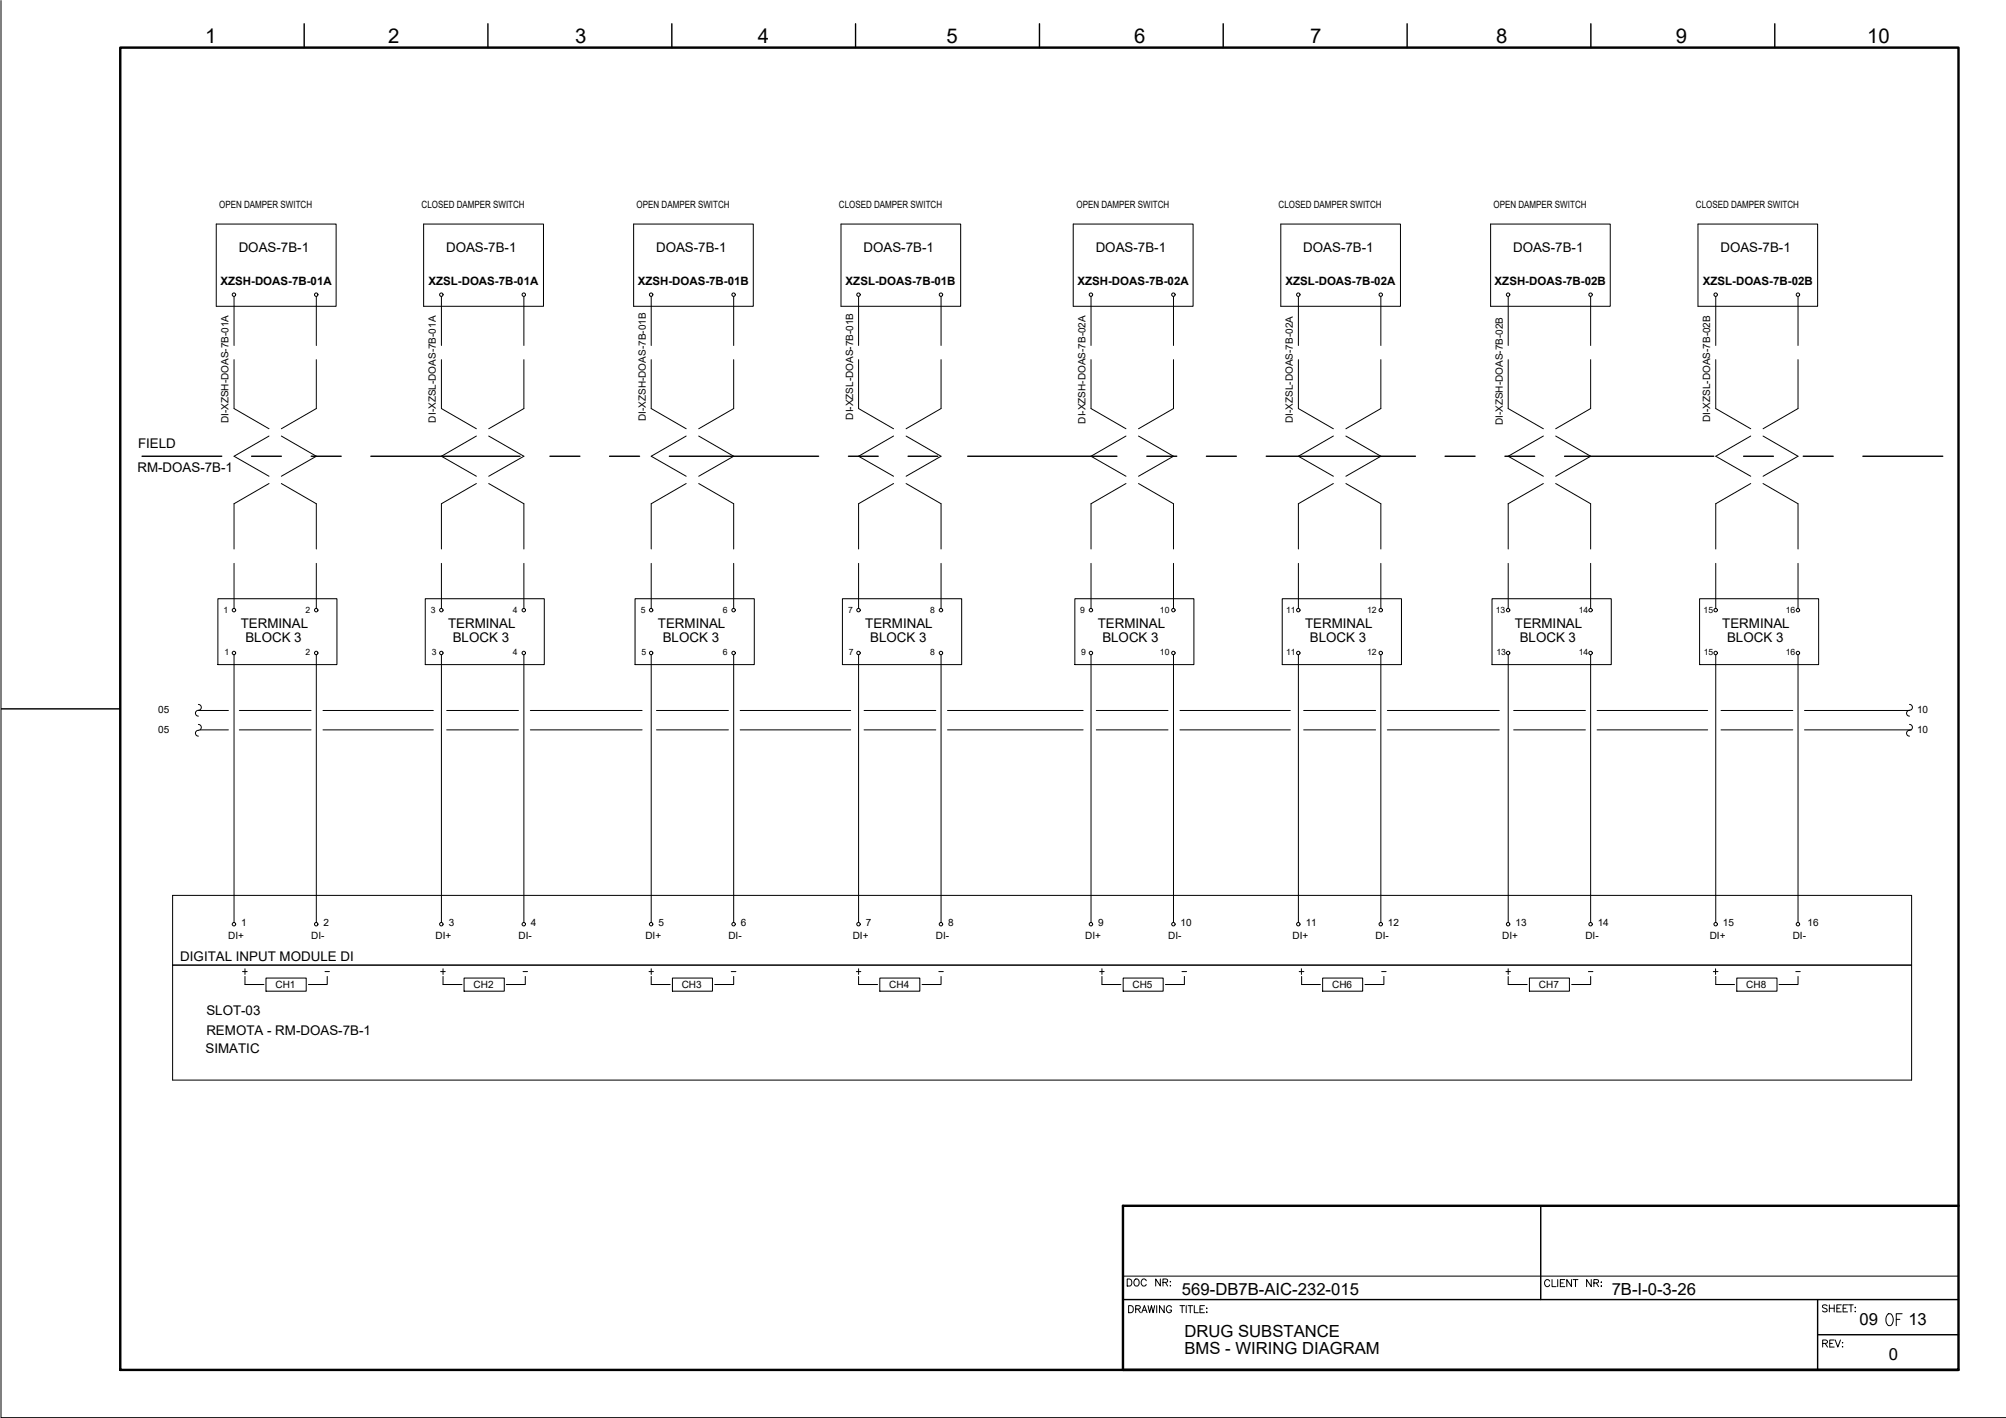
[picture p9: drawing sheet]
<svg xmlns="http://www.w3.org/2000/svg" width="420mm" height="297mm" viewBox="0 0 420 297" stroke-linecap="round" stroke-linejoin="round" font-family="sans-serif">
<!-- layer: G-TTLB-TTLB -->
<path d="M25.2 10h385v277h-385z" fill="none" stroke="#000" stroke-width=".51"/>
<!-- layer: G-TTLB-OTLN -->
<path d="M.3 297h419.9" fill="none" stroke="#000" stroke-width=".21"/>
<!-- layer: G-TTLB-INDX -->
<path d="M63.7 5v5M102.2 5v5M140.7 5v5M179.2 5v5M217.7 5v5M256.2 5v5M294.7 5v5M333.2 5v5M371.7 5v5M.3 148.5h24.9" fill="none" stroke="#000" stroke-width=".3"/>
<!-- layer: LGSP IA4$0$LG_PLOT -->
<path d="M235.2 287h175" fill="none" stroke="#000" stroke-width=".51"/>
<!-- layer: LG_PLOT -->
<g fill="none" stroke="#000" stroke-width=".21">
<path d="M236.4 273.5h.5a.81 .81 0 0 1 .5 .7 .81 .81 0 0 1-.5 .8h-.5zM237.9 274.2l.8-.1 .1-.2v-.3l-.9-.1v1.5M238.3 274.2l.5 .8M239.1 275l.6-1.5 .5 1.5M239.4 274.5h.6M240.5 273.5l.3 1.5 .4-1.5 .3 1.5 .4-1.5M242.3 273.5v1.5M243.8 273.5v1.5l-.9-1.5v1.5M245.4 273.8a.55 .55 0 0 0-.7-.3 .55 .55 0 0 0-.4 .6v.3a.53 .53 0 0 0 .5 .6 .53 .53 0 0 0 .6-.6h-.4M247.1 273.5h1M247.6 273.5v1.5M248.5 273.5v1.5"/>
<path d="M248.8 273.5h1M249.3 273.5v1.5M250.1 273.5v1.5h.9M251.3 274.2h.6M252.3 273.5h-1v1.5h1M252.7 274.1h.1zM252.7 274.9h.1zM324.6 268.4a.55 .55 0 0 0-.6-.4 .55 .55 0 0 0-.5 .6v.4a.54 .54 0 0 0 .5 .5 .54 .54 0 0 0 .6-.4M325.1 268v1.5h.8M326.3 268v1.5M326.8 268.8h.6M327.7 268h-.9v1.5h.9"/>
<path d="M329.1 268v1.5l-.9-1.5v1.5M329.5 268h1M330 268v1.5M333.3 268v1.5l-1-1.5v1.5M333.8 268.8l.9-.1 .1-.5-1-.2v1.5M334.3 268.8l.5 .7M335.3 268.6h.1zM335.3 269.4h.1zM382.7 273.5a.54 .54 0 0 0-.5-.2 .54 .54 0 0 0-.5 .4l.1 .2 .8 .3 .1 .4a.63 .63 0 0 1-1 0M383.2 273.3v1.5M383.2 274.1h1M384.2 273.3v1.5"/>
<path d="M384.7 274.1h.6M385.7 273.3h-1v1.5h1M386 274.1h.6M387 273.3h-1v1.5h1M387.2 273.3h1M387.7 273.3v1.5M388.5 274.7h.2zM388.6 273.8v.2zM381.8 281.4l.8-.1 .2-.3-.4-.3h-.6v1.5M382.3 281.4l.5 .8M383.2 281.4h.6M384.2 280.7h-1v1.5h1"/>
<path d="M384.4 280.7l.5 1.5 .6-1.5M385.9 281.2v.1zM385.9 282.1v.1z"/>
</g>
<!-- layer: LGSP IA4$0$LG_PLOT -->
<path d="M322.7 252.6v19.6M235.2 272.2h175M380.7 279.6h29.5M380.7 272.2v14.8" fill="none" stroke="#000" stroke-width=".3"/>
<!-- layer: LG_PLOT -->
<path d="M410.2 252.6h-175v34.4" fill="none" stroke="#000" stroke-width=".51"/>
<!-- layer: LGSP IA4$0$LG_PLOT -->
<path d="M235.2 267.3h175" fill="none" stroke="#000" stroke-width=".21"/>
<!-- layer: I_LIMIT_LINE -->
<g fill="none" stroke="#000" stroke-width=".3">
<path d="M29.8 95.6h16.6M52.7 95.6h6.2M65.2 95.6h6.3M77.7 95.6h31.2M115.2 95.6h6.3M127.7 95.6h6.2M140.2 95.6h31.3M177.7 95.6h6.2M190.2 95.6h6.2M202.7 95.6h31.2M240.2 95.6h6.3M252.7 95.6h6.3"/>
<path d="M265.2 95.6h31.3M302.7 95.6h6.2M315.2 95.6h6.2M327.7 95.6h31.2M365.2 95.6h6.2M377.7 95.6h6.3M390.2 95.6h16.7"/>
</g>
<!-- layer: 0 -->
<g fill="none" stroke="#000" stroke-width=".21">
<path d="M.2 .1v296.9h420M41.6 148.8h6.2M41.9 152.9h5.9M50.1 148.8h15.1M50.1 152.9h15.1M67.6 148.8h23.2M67.6 152.9h23.2M93.6 148.8h15M93.6 152.9h15M111.1 148.8h23.4M111.1 152.9h23.4M137.5 148.8h15.1"/>
<path d="M137.5 152.9h15.1M155 148.8h23.2M155 152.9h23.2M181 148.8h15M181 152.9h15M198.5 148.8h28.4M198.5 152.9h28.4M229.6 148.8h15M229.6 152.9h15M247.1 148.8h23.2M247.1 152.9h23.2M273.1 148.8h15"/>
<path d="M273.1 152.9h15M290.6 148.8h23.4M290.6 152.9h23.4M317 148.8h15.1M317 152.9h15.1M334.5 148.8h23.2M334.5 152.9h23.2M360.5 148.8h15M360.5 152.9h15M378 148.8h22M378 152.9h22.3M400.4 187.6v38.7"/>
</g>
<!-- layer: I_DATA -->
<g fill="none" stroke="#000" stroke-width=".21">
<path d="M45.3 46.9h25.1v17.3h-25.1zM88.7 46.9h25.1v17.3h-25.1zM132.7 46.9h25.1v17.3h-25.1zM176.1 46.9h25.1v17.3h-25.1zM224.8 46.9h25.1v17.3h-25.1zM268.3 46.9h25v17.3h-25zM312.2 46.9h25.1v17.3h-25.1zM355.6 46.9h25.1v17.3h-25.1zM45.6 125.4h25v13.8h-25zM89.1 125.4h24.9v13.8h-24.9zM133 125.4h25v13.8h-25zM176.4 125.4h25v13.8h-25z"/>
<path d="M225.1 125.4h25v13.8h-25zM268.6 125.4h24.9v13.8h-24.9zM312.5 125.4h25v13.8h-25zM356 125.4h24.9v13.8h-24.9zM400.4 187.6h-364.2v38.7h364.2M36.2 202.2h364.2M51.3 206.2h4M55.7 204.9h8.4v2.7h-8.4zM68.5 204.5v1.7h-3.9M92.3 203.5h1M92.8 204.5v1.7h4M92.8 202.9v1.2"/>
<path d="M97.2 204.9h8.4v2.7h-8.4zM110 204.5v1.7h-4M135.9 203.5h1M136.4 204.5v1.7h4M136.4 202.9v1.2M140.8 204.9h8.4v2.7h-8.4zM153.7 204.5v1.7h-4M179.8 206.2h4M184.3 204.9h8.4v2.7h-8.4zM197.1 204.5v1.7h-4M230.8 206.2h4M235.2 204.9h8.4v2.7h-8.4z"/>
<path d="M248.1 204.5v1.7h-4M272.6 206.2h4M277 204.9h8.4v2.7h-8.4zM289.9 204.5v1.7h-4M315.4 203.5h1M315.9 204.5v1.7h4M315.9 202.9v1.2M320.3 204.9h8.4v2.7h-8.4zM333.2 204.5v1.7h-4M358.9 203.5h.9M359.3 202.9v1.2M359.4 204.5v1.7h3.9"/>
<path d="M363.8 204.9h8.4v2.7h-8.4zM376.6 204.5v1.7h-4"/>
<circle cx="49" cy="61.7" r=".36"/>
<circle cx="66.2" cy="61.7" r=".36"/>
<circle cx="92.4" cy="61.7" r=".36"/>
<circle cx="109.7" cy="61.7" r=".36"/>
<circle cx="136.4" cy="61.7" r=".36"/>
<circle cx="153.6" cy="61.7" r=".36"/>
<circle cx="179.8" cy="61.7" r=".36"/>
<circle cx="197.1" cy="61.7" r=".36"/>
<circle cx="228.5" cy="61.7" r=".36"/>
<circle cx="245.8" cy="61.7" r=".36"/>
<circle cx="271.9" cy="61.7" r=".36"/>
<circle cx="289.2" cy="61.7" r=".36"/>
<circle cx="315.9" cy="61.7" r=".36"/>
<circle cx="333.1" cy="61.7" r=".36"/>
<circle cx="359.3" cy="61.7" r=".36"/>
<circle cx="376.6" cy="61.7" r=".36"/>
<circle cx="49" cy="127.8" r=".36"/>
<circle cx="49" cy="136.8" r=".36"/>
<circle cx="66.2" cy="127.8" r=".36"/>
<circle cx="66.2" cy="136.8" r=".36"/>
<circle cx="92.4" cy="127.8" r=".36"/>
<circle cx="92.4" cy="136.8" r=".36"/>
<circle cx="109.7" cy="127.8" r=".36"/>
<circle cx="109.7" cy="136.8" r=".36"/>
<circle cx="136.4" cy="127.8" r=".36"/>
<circle cx="136.4" cy="136.8" r=".36"/>
<circle cx="153.6" cy="127.8" r=".36"/>
<circle cx="153.6" cy="136.8" r=".36"/>
<circle cx="179.8" cy="127.8" r=".36"/>
<circle cx="179.8" cy="136.8" r=".36"/>
<circle cx="197.1" cy="127.8" r=".36"/>
<circle cx="197.1" cy="136.8" r=".36"/>
<circle cx="228.5" cy="136.8" r=".36"/>
<circle cx="228.5" cy="127.8" r=".36"/>
<circle cx="245.8" cy="136.8" r=".36"/>
<circle cx="245.8" cy="127.8" r=".36"/>
<circle cx="271.9" cy="127.8" r=".36"/>
<circle cx="271.9" cy="136.8" r=".36"/>
<circle cx="289.2" cy="127.8" r=".36"/>
<circle cx="289.2" cy="136.8" r=".36"/>
<circle cx="315.9" cy="136.8" r=".36"/>
<circle cx="315.9" cy="127.8" r=".36"/>
<circle cx="333.1" cy="136.8" r=".36"/>
<circle cx="333.1" cy="127.8" r=".36"/>
<circle cx="359.3" cy="136.8" r=".36"/>
<circle cx="359.3" cy="127.8" r=".36"/>
<circle cx="376.6" cy="127.8" r=".36"/>
<circle cx="376.6" cy="136.8" r=".36"/>
<circle cx="49" cy="193.6" r=".36"/>
<circle cx="66.2" cy="193.6" r=".36"/>
<circle cx="92.4" cy="193.6" r=".36"/>
<circle cx="109.7" cy="193.6" r=".36"/>
<circle cx="136.4" cy="193.6" r=".36"/>
<circle cx="153.6" cy="193.6" r=".36"/>
<circle cx="179.8" cy="193.6" r=".36"/>
<circle cx="197.1" cy="193.6" r=".36"/>
<circle cx="228.5" cy="193.6" r=".36"/>
<circle cx="245.8" cy="193.6" r=".36"/>
<circle cx="271.9" cy="193.6" r=".36"/>
<circle cx="289.2" cy="193.6" r=".36"/>
<circle cx="315.9" cy="193.6" r=".36"/>
<circle cx="333.1" cy="193.6" r=".36"/>
<circle cx="359.3" cy="193.6" r=".36"/>
<circle cx="376.6" cy="193.6" r=".36"/>
</g>
<!-- layer: I_TABS -->
<g fill="none" stroke="#000" stroke-width=".21">
<path d="M49 62.1v10.3M49 75.3v10.3l7.3 4.2M66.3 62.1v10.3M66.3 75.3v10.3l-7.4 4.2M92.5 62.1v10.3M92.5 75.3v10.3l7.3 4.2M109.7 62.1v10.3M109.7 75.3v10.3l-7.3 4.2M136.4 62.1v10.3M136.4 75.3v10.3l7.3 4.2M153.7 62.1v10.3M153.7 75.3v10.3l-7.4 4.2"/>
<path d="M179.8 62.1v10.3M179.8 75.3v10.3l7.4 4.2M197.1 62.1v10.3M197.1 75.3v10.3l-7.3 4.2M228.5 62.1v10.3M228.5 75.3v10.3l7.3 4.2M245.8 62.1v10.3M245.8 75.3v10.3l-7.3 4.2M271.9 62.1v10.3M271.9 75.3v10.3l7.4 4.2M289.2 62.1v10.3M289.2 75.3v10.3l-7.3 4.2"/>
<path d="M315.9 62.1v10.3M315.9 75.3v10.3l7.4 4.2M333.2 62.1v10.3M333.2 75.3v10.3l-7.4 4.2M359.4 62.1v10.3M359.4 75.3v10.3l7.3 4.2M376.6 62.1v10.3M376.6 75.3v10.3l-7.3 4.2M56.3 91.3l-7.3 4.3 7.3 4.2M58.9 91.3l7.4 4.3-7.4 4.2M99.8 91.3l-7.3 4.3 7.3 4.2M102.4 91.3l7.3 4.3-7.3 4.2"/>
<path d="M143.7 91.3l-7.3 4.3 7.3 4.2M146.3 91.3l7.4 4.3-7.4 4.2M187.2 91.3l-7.4 4.3 7.4 4.2M189.8 91.3l7.3 4.3-7.3 4.2M235.8 91.3l-7.3 4.3 7.3 4.2M238.5 91.3l7.3 4.3-7.3 4.2M279.3 91.3l-7.4 4.3 7.4 4.2M281.9 91.3l7.3 4.3-7.3 4.2M323.3 91.3l-7.4 4.3 7.4 4.2M325.8 91.3l7.4 4.3-7.4 4.2M366.7 91.3l-7.3 4.3 7.3 4.2M369.3 91.3l7.3 4.3-7.3 4.2"/>
<path d="M49 118v9.5M56.3 101.3l-7.3 4.2v9.5M58.9 101.3l7.4 4.2v9.5M66.3 118v9.5M92.5 118v9.5M99.8 101.3l-7.3 4.2v9.5M102.4 101.3l7.3 4.2v9.5M109.7 118v9.5M136.4 118v9.5M143.7 101.3l-7.3 4.2v9.5M146.3 101.3l7.4 4.2v9.5M153.7 118v9.5"/>
<path d="M179.8 118v9.5M187.2 101.3l-7.4 4.2v9.5M189.8 101.3l7.3 4.2v9.5M197.1 118v9.5M228.5 118v9.5M235.8 101.3l-7.3 4.2v9.5M238.5 101.3l7.3 4.2v9.5M245.8 118v9.5M271.9 118v9.5M279.3 101.3l-7.4 4.2v9.5M281.9 101.3l7.3 4.2v9.5M289.2 118v9.5"/>
<path d="M315.9 118v9.5M323.3 101.3l-7.4 4.2v9.5M325.8 101.3l7.4 4.2v9.5M333.2 118v9.5M359.4 118v9.5M366.7 101.3l-7.3 4.2v9.5M369.3 101.3l7.3 4.2v9.5M376.6 118v9.5M49 137.1v56.1M66.3 137.1v56.1M92.5 137.1v56.1M109.7 137.1v56.1"/>
<path d="M136.4 137.1v56.1M153.7 137.1v56.1M179.8 137.1v56.1M197.1 137.1v56.1M228.5 137.1v56.1M245.8 137.1v56.1M271.9 137.1v56.1M289.2 137.1v56.1M315.9 137.1v56.1M333.2 137.1v56.1M359.4 137.1v56.1M376.6 137.1v56.1"/>
<path d="M41.6 147.6a.65 .65 0 0 1 .6 .7 .65 .65 0 0 1-.9 .5 .61 .61 0 0 0-.4 .7 .61 .61 0 0 0 .7 .5M41.6 151.8a.65 .65 0 0 1 .6 .7 .65 .65 0 0 1-.9 .5 .61 .61 0 0 0-.4 .7 .61 .61 0 0 0 .7 .5M399.9 147.6a.65 .65 0 0 1 .6 .7 .65 .65 0 0 1-.8 .5 .61 .61 0 0 0-.4 .7 .61 .61 0 0 0 .6 .5M399.9 151.8a.65 .65 0 0 1 .6 .7 .65 .65 0 0 1-.8 .5 .61 .61 0 0 0-.4 .7 .61 .61 0 0 0 .6 .5"/>
</g>
<text font-size="5.7" x="394.1" y="279">OF</text>
<text font-size="4.4" x="235.3" y="270.6">DOC NR:</text>
<g font-size="4.3">
<text x="43" y="9">1</text>
<text x="81.3" y="9">2</text>
<text x="120.5" y="9">3</text>
<text x="158.8" y="9">4</text>
<text x="198.2" y="9">5</text>
<text x="237.5" y="9">6</text>
<text x="274.4" y="9">7</text>
<text x="313.4" y="9">8</text>
<text x="351" y="9">9</text>
<text x="391.1" y="9">10</text>
</g>
<g font-size="4">
<text x="49.7" y="205.3">+</text>
<text x="178.5" y="205.3">+</text>
<text x="229.3" y="205.3">+</text>
<text x="271.3" y="205.3">+</text>
</g>
<g font-size="3.5">
<text x="247.6" y="271.2">569-DB7B-AIC-232-015</text>
<text x="337.6" y="271.3">7B-I-0-3-26</text>
<text x="248.1" y="280.1">DRUG SUBSTANCE</text>
<text x="389.5" y="277.6">09</text>
<text x="399.7" y="277.6">13</text>
<text x="248.1" y="283.6">BMS - WIRING DIAGRAM</text>
<text x="395.6" y="285">0</text>
</g>
<g font-size="2.8">
<text x="50" y="52.8">DOAS-7B-1</text>
<text x="93.4" y="52.8">DOAS-7B-1</text>
<text x="137.4" y="52.8">DOAS-7B-1</text>
<text x="180.8" y="52.8">DOAS-7B-1</text>
<text x="229.5" y="52.8">DOAS-7B-1</text>
<text x="273" y="52.8">DOAS-7B-1</text>
<text x="316.9" y="52.8">DOAS-7B-1</text>
<text x="360.3" y="52.8">DOAS-7B-1</text>
<text x="28.9" y="93.8">FIELD</text>
<text x="28.8" y="99">RM-DOAS-7B-1</text>
<text x="50.4" y="131.6">TERMINAL</text>
<text x="93.9" y="131.6">TERMINAL</text>
<text x="137.8" y="131.6">TERMINAL</text>
<text x="181.2" y="131.6">TERMINAL</text>
<text x="229.9" y="131.6">TERMINAL</text>
<text x="273.3" y="131.6">TERMINAL</text>
<text x="317.3" y="131.6">TERMINAL</text>
<text x="360.7" y="131.6">TERMINAL</text>
<text x="51.4" y="134.4">BLOCK 3</text>
<text x="94.8" y="134.4">BLOCK 3</text>
<text x="138.8" y="134.4">BLOCK 3</text>
<text x="182.2" y="134.4">BLOCK 3</text>
<text x="230.9" y="134.4">BLOCK 3</text>
<text x="274.4" y="134.4">BLOCK 3</text>
<text x="318.3" y="134.4">BLOCK 3</text>
<text x="361.7" y="134.4">BLOCK 3</text>
<text x="37.8" y="201.3">DIGITAL INPUT MODULE DI</text>
<text x="43.2" y="212.7">SLOT-03</text>
<text x="43.1" y="220.7">SIMATIC</text>
<text x="43.2" y="216.8">REMOTA - RM-DOAS-7B-1</text>
</g>
<g font-size="2.6">
<text x="67" y="204.6">-</text>
<text x="108.7" y="204.6">-</text>
<text x="152.4" y="204.6">-</text>
<text x="195.8" y="204.6">-</text>
<text x="246.6" y="204.6">-</text>
<text x="288.6" y="204.6">-</text>
<text x="332" y="204.6">-</text>
<text x="375.4" y="204.6">-</text>
</g>
<g font-size="2.4">
<text x="46.2" y="59.7">XZSH-DOAS-7B-01A</text>
<text x="89.7" y="59.7">XZSL-DOAS-7B-01A</text>
<text x="133.6" y="59.7">XZSH-DOAS-7B-01B</text>
<text x="177.1" y="59.7">XZSL-DOAS-7B-01B</text>
<text x="225.7" y="59.7">XZSH-DOAS-7B-02A</text>
<text x="269.2" y="59.7">XZSL-DOAS-7B-02A</text>
<text x="313.1" y="59.7">XZSH-DOAS-7B-02B</text>
<text x="356.7" y="59.7">XZSL-DOAS-7B-02B</text>
</g>
<g font-size="2.1">
<text x="45.9" y="43.6">OPEN DAMPER SWITCH</text>
<text x="88.3" y="43.6">CLOSED DAMPER SWITCH</text>
<text x="133.4" y="43.6">OPEN DAMPER SWITCH</text>
<text x="175.7" y="43.6">CLOSED DAMPER SWITCH</text>
<text x="225.5" y="43.6">OPEN DAMPER SWITCH</text>
<text x="267.8" y="43.6">CLOSED DAMPER SWITCH</text>
<text x="312.8" y="43.6">OPEN DAMPER SWITCH</text>
<text x="355.2" y="43.6">CLOSED DAMPER SWITCH</text>
<text x="47.8" y="88.7" transform="rotate(-90 47.8 88.7)">DI-XZSH-DOAS-7B-01A</text>
<text x="91.3" y="88.5" transform="rotate(-90 91.3 88.5)">DI-XZSL-DOAS-7B-01A</text>
<text x="135.3" y="88.2" transform="rotate(-90 135.3 88.2)">DI-XZSH-DOAS-7B-01B</text>
<text x="178.7" y="87.9" transform="rotate(-90 178.7 87.9)">DI-XZSL-DOAS-7B-01B</text>
<text x="227.3" y="88.8" transform="rotate(-90 227.3 88.8)">DI-XZSH-DOAS-7B-02A</text>
<text x="270.8" y="88.6" transform="rotate(-90 270.8 88.6)">DI-XZSL-DOAS-7B-02A</text>
<text x="314.7" y="89.1" transform="rotate(-90 314.7 89.1)">DI-XZSH-DOAS-7B-02B</text>
<text x="358.2" y="88.4" transform="rotate(-90 358.2 88.4)">DI-XZSL-DOAS-7B-02B</text>
<text x="33.1" y="149.3">05</text>
<text x="401.5" y="149.3">10</text>
<text x="33.1" y="153.5">05</text>
<text x="401.5" y="153.5">10</text>
<text x="47.8" y="196.6">DI+</text>
<text x="50.5" y="194">1</text>
<text x="65.2" y="196.6">DI-</text>
<text x="67.8" y="194">2</text>
<text x="91.2" y="196.6">DI+</text>
<text x="94" y="194">3</text>
<text x="108.6" y="196.6">DI-</text>
<text x="111.2" y="194">4</text>
<text x="135.2" y="196.6">DI+</text>
<text x="137.9" y="194">5</text>
<text x="152.6" y="196.6">DI-</text>
<text x="155.2" y="194">6</text>
<text x="178.6" y="196.6">DI+</text>
<text x="181.4" y="194">7</text>
<text x="196" y="196.6">DI-</text>
<text x="198.6" y="194">8</text>
<text x="227.3" y="196.6">DI+</text>
<text x="230" y="194">9</text>
<text x="244.7" y="196.6">DI-</text>
<text x="247.3" y="194">10</text>
<text x="270.7" y="196.6">DI+</text>
<text x="273.5" y="194">11</text>
<text x="288.1" y="196.6">DI-</text>
<text x="290.7" y="194">12</text>
<text x="314.7" y="196.6">DI+</text>
<text x="317.4" y="194">13</text>
<text x="332.1" y="196.6">DI-</text>
<text x="334.6" y="194">14</text>
<text x="358.1" y="196.6">DI+</text>
<text x="360.8" y="194">15</text>
<text x="375.5" y="196.6">DI-</text>
<text x="378.6" y="194">16</text>
<text x="57.7" y="207">CH1</text>
<text x="99.2" y="207">CH2</text>
<text x="142.8" y="207">CH3</text>
<text x="186.3" y="207">CH4</text>
<text x="237.2" y="207">CH5</text>
<text x="279" y="207">CH6</text>
<text x="322.3" y="207">CH7</text>
<text x="365.8" y="207">CH8</text>
</g>
<g font-size="1.8">
<text x="46.8" y="128.4">1</text>
<text x="64" y="128.4">2</text>
<text x="90.2" y="128.4">3</text>
<text x="107.4" y="128.4">4</text>
<text x="134.2" y="128.4">5</text>
<text x="151.4" y="128.4">6</text>
<text x="177.6" y="128.4">7</text>
<text x="194.8" y="128.4">8</text>
<text x="226.3" y="128.4">9</text>
<text x="243" y="128.4">10</text>
<text x="269.4" y="128.4">11</text>
<text x="286.3" y="128.4">12</text>
<text x="313.3" y="128.4">13</text>
<text x="330.7" y="128.4">14</text>
<text x="356.8" y="128.4">15</text>
<text x="374" y="128.4">16</text>
<text x="47" y="137.2">1</text>
<text x="64" y="137.3">2</text>
<text x="90.4" y="137.2">3</text>
<text x="107.4" y="137.3">4</text>
<text x="134.4" y="137.2">5</text>
<text x="151.4" y="137.3">6</text>
<text x="177.8" y="137.2">7</text>
<text x="194.8" y="137.3">8</text>
<text x="226.5" y="137.2">9</text>
<text x="243" y="137.3">10</text>
<text x="269.4" y="137.2">11</text>
<text x="286.3" y="137.3">12</text>
<text x="313.4" y="137.2">13</text>
<text x="330.7" y="137.3">14</text>
<text x="356.9" y="137.2">15</text>
<text x="374" y="137.3">16</text>
</g>
</svg>
